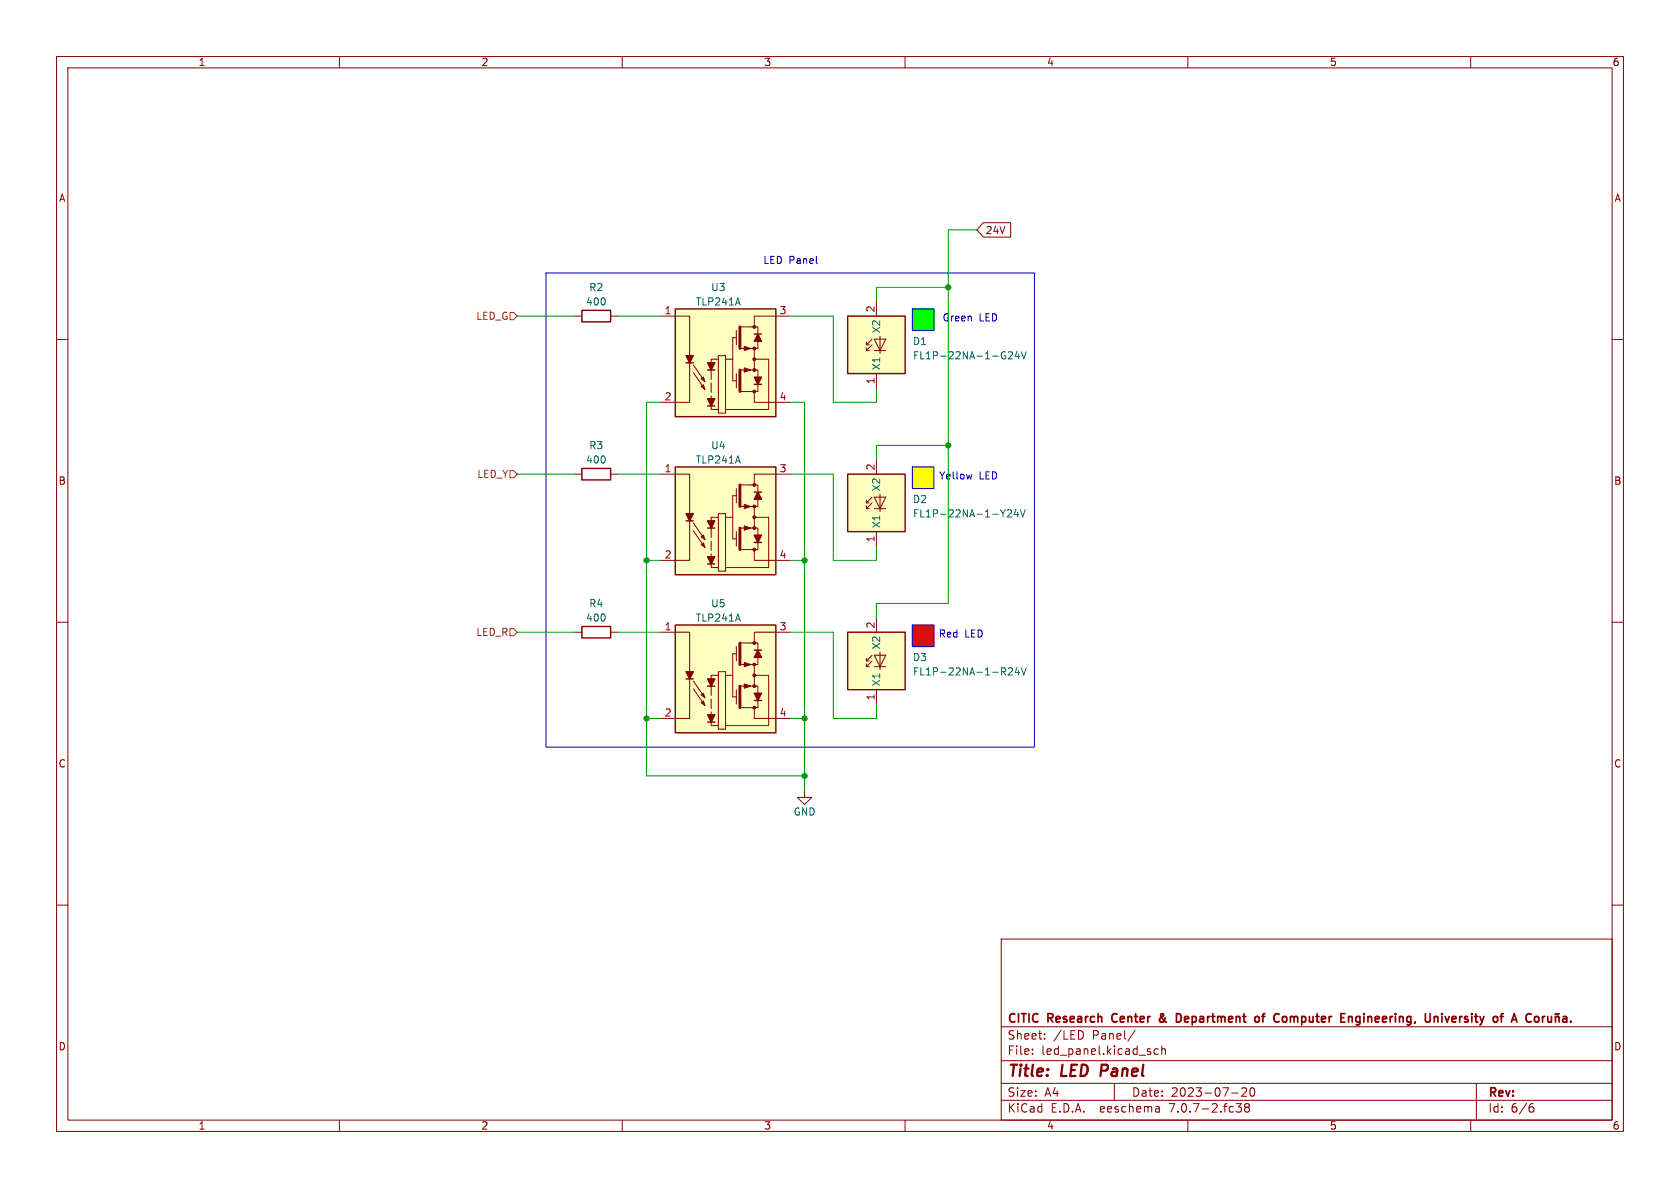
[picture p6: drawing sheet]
<svg xmlns="http://www.w3.org/2000/svg" width="297mm" height="210mm" viewBox="0 0 297 210" stroke-linecap="round" stroke-linejoin="round" font-family="sans-serif">
<g fill="none" stroke="#840000" stroke-width=".18">
<path d="M10 10h277v190h-277zM12 12h273v186h-273zM60 10v2M110 10v2M160 10v2M210 10v2M260 10v2M173.8 39.4h4.9v2.5h-4.9l-1.1-1.3zM10 60h2M101.6 55.9h1.3M107.9 55.9h1.3M116.8 55.9h5.1v15.2h-5.1"/>
<path d="M130.2 58.4v2.6M130.2 59.7h-.7v7.6h.7M130.8 57.8h3.2v1.3M139.7 55.9h-6.4v1.9M154.2 59.9l-1 1.1v-.5M154.6 59.9h2l-1 2.1zM154.9 53.3v2.6M155.6 59.4v3.1M285 60h2M122.6 65.9l2 2.9M122.6 64.5l2 3M125.7 71.8v.6h1.3"/>
<path d="M127 63.5h-1.3v.6M127 62.9h1.3v10.1h-1.3zM128.3 63.5h1.2M130.2 66v2.6M130.8 65.4h3.2v1.3M133.3 69.2v1.9h6.4M133.3 63.5h2.6v8.9h-7.6M133.3 61.6v3.8M134 67.9v1.3h-3.2M134 60.3v1.3h-3.2M153.2 62h.5M153.2 61h.5"/>
<path d="M154.2 61l-1 1v-.5M154.6 62h2M154.9 66v2.6M101.6 83.8h1.3M107.9 83.8h1.3M116.8 83.8h5.1v15.3h-5.1M122.6 93.8l2 3M122.6 92.5l2 2.9M125.7 99.7v.6h1.3M127 91.4h-1.3v.7M127 90.8h1.3v10.2h-1.3zM128.3 91.4h1.2"/>
<path d="M130.2 87.6h-.7v7.7h.7M130.2 86.4v2.5M130.2 94v2.5M130.8 93.3h3.2v1.3M130.8 85.7h3.2v1.3M133.3 97.2v1.9h6.4M133.3 91.4h2.6v8.9h-7.6M133.3 89.5v3.8M134 95.9v1.3h-3.2M134 88.3v1.2h-3.2M139.7 83.8h-6.4v1.9M153.2 89.9h.5"/>
<path d="M153.2 88.9h.5M154.2 88.9l-1 1v-.5M154.2 87.9l-1 1v-.5M154.6 87.9h2l-1 2zM154.6 89.9h2M154.9 81.3v2.5M154.9 94v2.5M155.6 87.4v3M10 110h2M101.6 111.8h1.3M107.9 111.8h1.3M116.8 111.8h5.1v15.2h-5.1"/>
<path d="M127 119.4h-1.3v.6M127 118.7h1.3v10.2h-1.3zM128.3 119.4h1.2M130.2 114.3v2.5M130.2 115.6h-.7v7.6h.7M130.8 113.7h3.2v1.2M133.3 119.4h2.6v8.9h-7.6M133.3 117.5v3.8M134 116.2v1.3h-3.2M139.7 111.8h-6.4v1.9M153.2 117.9h.5M153.2 116.8h.5"/>
<path d="M154.2 116.8l-1 1.1v-.6M154.2 115.8l-1 1v-.5M154.6 115.8h2l-1 2.1zM154.6 117.9h2M154.9 109.2v2.6M155.6 115.3v3.1M285 110h2M122.6 121.8l2 2.9M122.6 120.4l2 2.9M125.7 127.6v.7h1.3M130.2 121.9v2.6M130.8 121.3h3.2v1.3"/>
<path d="M133.3 125.1v1.9h6.4M134 123.8v1.3h-3.2M142.2 139.7v1.3h1.3l-1.3 1.2-1.2-1.2h1.2M154.9 121.9v2.6M10 160h2M285 160h2M177 166h108v32h-108zM60 198v2M110 198v2M160 198v2M177 194.5h108M177 191.5h108"/>
<path d="M177 187.5h108M177 181.5h108M182.5 186.3v.1M182.5 185.5v.1M184.7 183.6v.1M184.7 182.8v.1M191.5 182.6v.7M197 191.5v3M200.7 182.1l-1.3 2M204.7 185.5l-.4-.1-.3 .3v.4l.2 .2h.5M204.9 195.7l.1 .9M205 196.5l-.2 .1"/>
<path d="M205 196h-.2M205.4 185.5l.2-.1 .4 .1v.9M205.4 184.9v1.5M210 198v2M217.7 193.2h1.2M218.5 195.1h1l-.5 .6 .4 .1v.7l-.2 .1-.6-.1M219.5 192.4l.6-.1 .2 .1 .1 .3-.9 1.1h.9M220.3 195.7l-.3-.2 .3-.4 .4 .1 .2 .2-.3 .3M220.3 195.7l-.3 .3 .1 .5 .2 .1 .4-.1 .2-.2-.1-.4-.2-.2M220.3 195.7h.3M221.2 192.4l.1-.1a.81 .81 0 0 1 .6 .6 .81 .81 0 0 1-.3 .8l-.1 .1a.81 .81 0 0 1-.6-.6 .81 .81 0 0 1 .3-.8zM260 198v2"/>
<path d="M261 191.5v6.5M270.6 195.7h.3l.3 .3-.1 .5-.5 .1M271 195.1l-.4 .1"/>
</g>
<path d="M194.8 188.2l-.3 2" fill="none" stroke="#840000" stroke-width=".4"/>
<g fill="none" stroke="#840000" stroke-width=".3">
<path d="M196.7 179.4l-.1 .4 .1 .7M205.6 179.3h-.3a.56 .56 0 0 0 .1 .7l.4 .4M205.6 179.6l-.5 .4a.41 .41 0 0 0 0 .5 .41 .41 0 0 0 .5 .1M208.3 179.2a.81 .81 0 0 1 .5 .7 .81 .81 0 0 1-.5 .8M222 179.8l.3-.1 .3 .3v.5l-.3 .2-.3-.1M223.1 179.7h.5M223.6 179.2l-.3 .2v1.3M227 179.7l.3 .1 .2 .2-.1 .5-.4 .2M238.8 179.7l.3 .2v.8M240.3 179.7l-.5 .1-.1 .2 .1 .5 .5 .2M253.8 179.7h.2l.2 .2v.8M254.9 179.2v.1"/>
<path d="M254.9 179.7v1M255.5 179.7l.3 1M271.6 179.7l.3 .1 .2 .2-.1 .5-.4 .2M275.1 179.8h.5v.9M275.6 179.2l-.2 .1-.3-.1-.1 .1M276.3 179.8h.6l.1 .9M239.8 181.1h.5M267.2 180.7l.5-1.5 .5 1.5M267.3 180.3h.8M277 180l-.5 .1a.29 .29 0 0 0-.2 .3 .29 .29 0 0 0 .2 .3l.5-.1M277.7 180.5v.2"/>
</g>
<path d="M161.3 110.5h3.8v3.8h-3.8z" fill="#f00" stroke="#f00" stroke-width=".18"/>
<path d="M161.3 82.6h3.8v3.8h-3.8z" fill="#ff0" stroke="#ff0" stroke-width=".18"/>
<path d="M161.3 54.6h3.8v3.8h-3.8z" fill="#0f0" stroke="#0f0" stroke-width=".18"/>
<g fill="#ffffc2" stroke="#ffffc2" stroke-width=".18">
<path d="M149.9 111.8h10.1v10.1h-10.1z"/>
<path d="M149.9 55.9h10.1v10.1h-10.1z"/>
<path d="M149.9 83.8h10.1v10.2h-10.1z"/>
<path d="M119.4 82.6h17.8v19h-17.8z"/>
<path d="M119.4 110.5h17.8v19h-17.8z"/>
<path d="M119.4 54.6h17.8v19.1h-17.8z"/>
</g>
<g fill="none" stroke="#840000" stroke-width=".25">
<path d="M102.9 54.9h5v2h-5zM119.4 54.6h17.8v19.1h-17.8zM133.3 59.1h1.3M149.9 55.9h10.1v10.1h-10.1zM121.3 64.1h1.3M125.1 71.8h1.3M125.1 65.4h1.3M133.3 67.9h1.3M102.9 82.8h5v2h-5zM119.4 82.6h17.8v19h-17.8zM121.3 92.1h1.3M125.1 99.7h1.3"/>
<path d="M125.1 93.3h1.3M133.3 95.9h1.3M133.3 87h1.3M149.9 83.8h10.1v10.2h-10.1zM102.9 110.7h5v2.1h-5zM119.4 110.5h17.8v19h-17.8zM133.3 114.9h1.3M149.9 111.8h10.1v10.1h-10.1zM121.3 120h1.3M125.1 127.6h1.3M125.1 121.3h1.3M133.3 123.8h1.3"/>
</g>
<g fill="none" stroke="#006464" stroke-width=".18">
<path d="M178.3 62.3l.5-.1 .2 .3-.8 .9h.8M179.8 62.1l-.3 .9h.8M180.1 62.6v.8M180.6 62.2l.4 1.2 .4-1.2M177.7 90.1l-.4 .7M178.1 90.2l.5-.1 .2 .4-.8 .9h.8M179.6 90.1l-.3 .9h.8M179.9 90.5v.9M180.4 90.1l.4 1.3 .4-1.3M177.4 118.7l.4 .6M177.7 118.1l.1 .2-.1 .4M178.3 118.2l.5-.1 .2 .3-.8 .9h.8"/>
<path d="M179.8 118l-.3 .9h.8M180.1 118.5v.8M180.6 118.1l.4 1.2 .4-1.2"/>
</g>
<path d="M130.8 57.8v3.8M130.8 65.4v3.8M130.8 85.7v3.8M130.8 93.3v3.9M130.8 113.7v3.8M130.8 121.3v3.8" fill="none" stroke="#840000" stroke-width=".51"/>
<g fill="#840000" stroke="#840000" stroke-width=".25">
<path d="M121.3 90.8h1.3l-.7 1.3z"/>
<path d="M125.1 98.4h1.3l-.7 1.3z"/>
<path d="M125.1 92.1h1.3l-.7 1.2z"/>
<path d="M133.3 94.6h1.3l-.6 1.3z"/>
<path d="M134 87l.6 1.3h-1.3z"/>
<path d="M121.3 118.7h1.3l-.7 1.3z"/>
<path d="M125.1 126.4h1.3l-.7 1.2z"/>
<path d="M125.1 120h1.3l-.7 1.3z"/>
<path d="M133.3 122.6h1.3l-.6 1.2z"/>
<path d="M134 114.9l.6 1.3h-1.3z"/>
<path d="M121.3 62.9h1.3l-.7 1.2z"/>
<path d="M125.1 70.5h1.3l-.7 1.3z"/>
<path d="M125.1 64.1h1.3l-.7 1.3z"/>
<path d="M133.3 66.7h1.3l-.6 1.2z"/>
<path d="M134 59.1l.6 1.2h-1.3z"/>
</g>
<g fill="#840000" stroke="#840000" stroke-width=".18">
<path d="M124 96.3l.4-.3 .2 .8z"/>
<path d="M124 94.9l.4-.3 .2 .8z"/>
<path d="M131.6 93l1.1 .3-1.1 .4z"/>
<path d="M131.6 89.2l1.1 .3-1.1 .4z"/>
<path d="M124 124.2l.4-.3 .2 .8z"/>
<path d="M124 122.8l.4-.3 .2 .8z"/>
<path d="M131.6 120.9l1.1 .4-1.1 .4z"/>
<path d="M131.6 117.1l1.1 .4-1.1 .4z"/>
<path d="M124 68.3l.4-.3 .2 .8z"/>
<path d="M124 67l.4-.4 .2 .9z"/>
<path d="M131.6 65l1.1 .4-1.1 .4z"/>
<path d="M131.6 61.2l1.1 .4-1.1 .4z"/>
<circle cx="133.3" cy="97.2" r=".25"/>
<circle cx="133.3" cy="93.3" r=".25"/>
<circle cx="133.3" cy="91.4" r=".25"/>
<circle cx="133.3" cy="89.5" r=".25"/>
<circle cx="133.3" cy="85.7" r=".25"/>
<circle cx="133.3" cy="125.1" r=".25"/>
<circle cx="133.3" cy="121.3" r=".25"/>
<circle cx="133.3" cy="119.4" r=".25"/>
<circle cx="133.3" cy="117.5" r=".25"/>
<circle cx="133.3" cy="113.7" r=".25"/>
<circle cx="133.3" cy="69.2" r=".25"/>
<circle cx="133.3" cy="65.4" r=".25"/>
<circle cx="133.3" cy="63.5" r=".25"/>
<circle cx="133.3" cy="61.6" r=".25"/>
<circle cx="133.3" cy="57.8" r=".25"/>
</g>
<path d="M125.7 65.4v5.1M125.7 93.3v5.1M125.7 121.3v5.1" fill="none" stroke="#840000" stroke-width=".18" stroke-dasharray="1.7 .6"/>
<path d="M90.2 55.2h.6l.6 .7-.6 .6h-.6zM90.2 83.2h.6l.6 .6-.6 .7h-.6zM90.2 111.1h.6l.6 .7-.6 .6h-.6z" fill="none" stroke="#725600" stroke-width=".18"/>
<path d="M96.5 48.3h86.4v83.8h-86.4zM144.4 46.5l.1 .1M161.3 54.6h3.8v3.8h-3.8zM161.3 82.6h3.8v3.8h-3.8zM171.8 83.8l-.2 .9M161.3 110.5h3.8v3.8h-3.8z" fill="none" stroke="#0000c2" stroke-width=".18"/>
<g fill="none" stroke="#009600" stroke-width=".18">
<path d="M91.4 55.9h10.2M109.2 55.9h7.6M139.7 55.9h7.6v15.2h7.6v-2.5M167.6 50.8h-12.7v2.5M172.7 40.6h-5.1v66.1h-12.7v2.5M116.8 71.1h-2.5v66.1h27.9M139.7 71.1h2.5v68.6M167.6 78.7h-12.7v2.6M91.4 83.8h10.2M109.2 83.8h7.6M114.3 99.1h2.5M139.7 83.8h7.6v15.3h7.6v-2.6"/>
<path d="M139.7 99.1h2.5M91.4 111.8h10.2M109.2 111.8h7.6M139.7 111.8h7.6v15.2h7.6v-2.5M114.3 127h2.5M139.7 127h2.5"/>
</g>
<g fill="#009600" stroke="#009600" stroke-width=".18">
<circle cx="114.3" cy="127" r=".46"/>
<circle cx="114.3" cy="99.1" r=".46"/>
<circle cx="142.2" cy="127" r=".46"/>
<circle cx="142.2" cy="137.2" r=".46"/>
<circle cx="142.2" cy="99.1" r=".46"/>
<circle cx="167.6" cy="50.8" r=".46"/>
<circle cx="167.6" cy="78.7" r=".46"/>
</g>
<g font-size="2.8" fill="#840000">
<text x="178" y="190.9">Title:</text>
<text x="187.7" y="190.9">LED</text>
<text x="195.4" y="190.9">Panel</text>
</g>
<g font-size="2.1" fill="#840000">
<text x="178" y="184">Sheet:</text>
<text x="178" y="181.2">CITIC</text>
<text x="185.3" y="181.2">Research</text>
<text x="186.2" y="184">/LED</text>
<text x="193.2" y="184">Panel/</text>
<text x="197.3" y="181.2">Center</text>
<text x="206.2" y="181.2">&amp;</text>
<text x="209.8" y="181.2">Department</text>
<text x="224.4" y="181.2">of</text>
<text x="228.3" y="181.2">Computer</text>
<text x="240.7" y="181.2">Engineering,</text>
<text x="256.2" y="181.2">University</text>
<text x="268.9" y="181.2">of</text>
<text x="272.9" y="181.2">A</text>
<text x="178" y="186.7">File:</text>
<text x="184.1" y="186.7">led_panel.kicad_sch</text>
<text x="178" y="196.9">KiCad</text>
<text x="178" y="194.1">Size:</text>
<text x="184.7" y="194.1">A4</text>
<text x="185.7" y="196.9">E.D.A.</text>
<text x="194.6" y="196.9">eeschema</text>
<text x="200" y="194.1">Date:</text>
<text x="207" y="196.9">7.0.7-2.fc38</text>
<text x="207" y="194.1">2023-07-20</text>
<text x="263" y="194.3">Rev:</text>
<text x="263" y="196.9">Id:</text>
<text x="267.1" y="196.9">6/6</text>
</g>
<g font-size="1.8" fill="#840000">
<text x="35" y="11.9">1</text>
<text x="85" y="11.9">2</text>
<text x="135" y="11.9">3</text>
<text x="185" y="11.9">4</text>
<text x="235" y="11.9">5</text>
<text x="285" y="11.9">6</text>
<text x="10.3" y="35.9">A</text>
<text x="285.3" y="35.9">A</text>
<text x="174.1" y="41.6">24V</text>
<text x="10.3" y="85.9">B</text>
<text x="285.3" y="85.9">B</text>
<text x="10.3" y="135.9">C</text>
<text x="285.3" y="135.9">C</text>
<text x="10.3" y="185.9">D</text>
<text x="285.3" y="185.9">D</text>
<text x="35" y="199.9">1</text>
<text x="85" y="199.9">2</text>
<text x="135" y="199.9">3</text>
<text x="185" y="199.9">4</text>
<text x="235" y="199.9">5</text>
<text x="285" y="199.9">6</text>
</g>
<g font-size="1.8" fill="#0000c2">
<text x="134.8" y="46.7">LED Panel</text>
<text x="166.5" y="56.9">Green</text>
<text x="173.1" y="56.9">LED</text>
<text x="165.9" y="84.8">Yellow</text>
<text x="173.1" y="84.8">LED</text>
<text x="165.9" y="112.8">Red</text>
<text x="170.5" y="112.8">LED</text>
</g>
<g font-size="1.8" fill="#006464">
<text x="104.1" y="51.7">R2</text>
<text x="125.6" y="51.7">U3</text>
<text x="103.5" y="54.2">400</text>
<text x="122.9" y="54.2">TLP241A</text>
<text x="155.8" y="59" transform="rotate(-90 155.8 59)">X2</text>
<text x="155.8" y="65.5" transform="rotate(-90 155.8 65.5)">X1</text>
<text x="161.3" y="61.2">D1</text>
<text x="161.3" y="63.7">FL1P-22NA-1-G24V</text>
<text x="103.5" y="82.1">400</text>
<text x="104.1" y="79.6">R3</text>
<text x="122.9" y="82.1">TLP241A</text>
<text x="125.6" y="79.6">U4</text>
<text x="155.8" y="87" transform="rotate(-90 155.8 87)">X2</text>
<text x="161.3" y="89.1">D2</text>
<text x="155.8" y="93.5" transform="rotate(-90 155.8 93.5)">X1</text>
<text x="161.3" y="91.7">FL1P-22NA-1-Y24V</text>
<text x="104.1" y="107.5">R4</text>
<text x="125.6" y="107.5">U5</text>
<text x="103.5" y="110.1">400</text>
<text x="122.9" y="110.1">TLP241A</text>
<text x="155.8" y="114.9" transform="rotate(-90 155.8 114.9)">X2</text>
<text x="161.3" y="117.1">D3</text>
<text x="161.3" y="119.6">FL1P-22NA-1-R24V</text>
<text x="155.8" y="121.4" transform="rotate(-90 155.8 121.4)">X1</text>
<text x="140.2" y="144.4">GND</text>
</g>
<g font-size="1.8" fill="#725600">
<text x="84.1" y="56.7">LED_G</text>
<text x="84.3" y="84.7">LED_Y</text>
<text x="84.1" y="112.6">LED_R</text>
</g>
<g font-size="1.8" fill="#a90000">
<text x="117.4" y="55.6">1</text>
<text x="137.7" y="55.6">3</text>
<text x="154.7" y="55.3" transform="rotate(-90 154.7 55.3)">2</text>
<text x="117.4" y="70.9">2</text>
<text x="137.7" y="70.9">4</text>
<text x="154.7" y="68" transform="rotate(-90 154.7 68)">1</text>
<text x="117.4" y="83.6">1</text>
<text x="137.7" y="83.6">3</text>
<text x="154.7" y="83.3" transform="rotate(-90 154.7 83.3)">2</text>
<text x="154.7" y="96" transform="rotate(-90 154.7 96)">1</text>
<text x="117.4" y="98.8">2</text>
<text x="137.7" y="98.8">4</text>
<text x="117.4" y="111.5">1</text>
<text x="137.7" y="111.5">3</text>
<text x="154.7" y="111.2" transform="rotate(-90 154.7 111.2)">2</text>
<text x="154.7" y="123.9" transform="rotate(-90 154.7 123.9)">1</text>
<text x="117.4" y="126.7">2</text>
<text x="137.7" y="126.7">4</text>
</g>
</svg>
